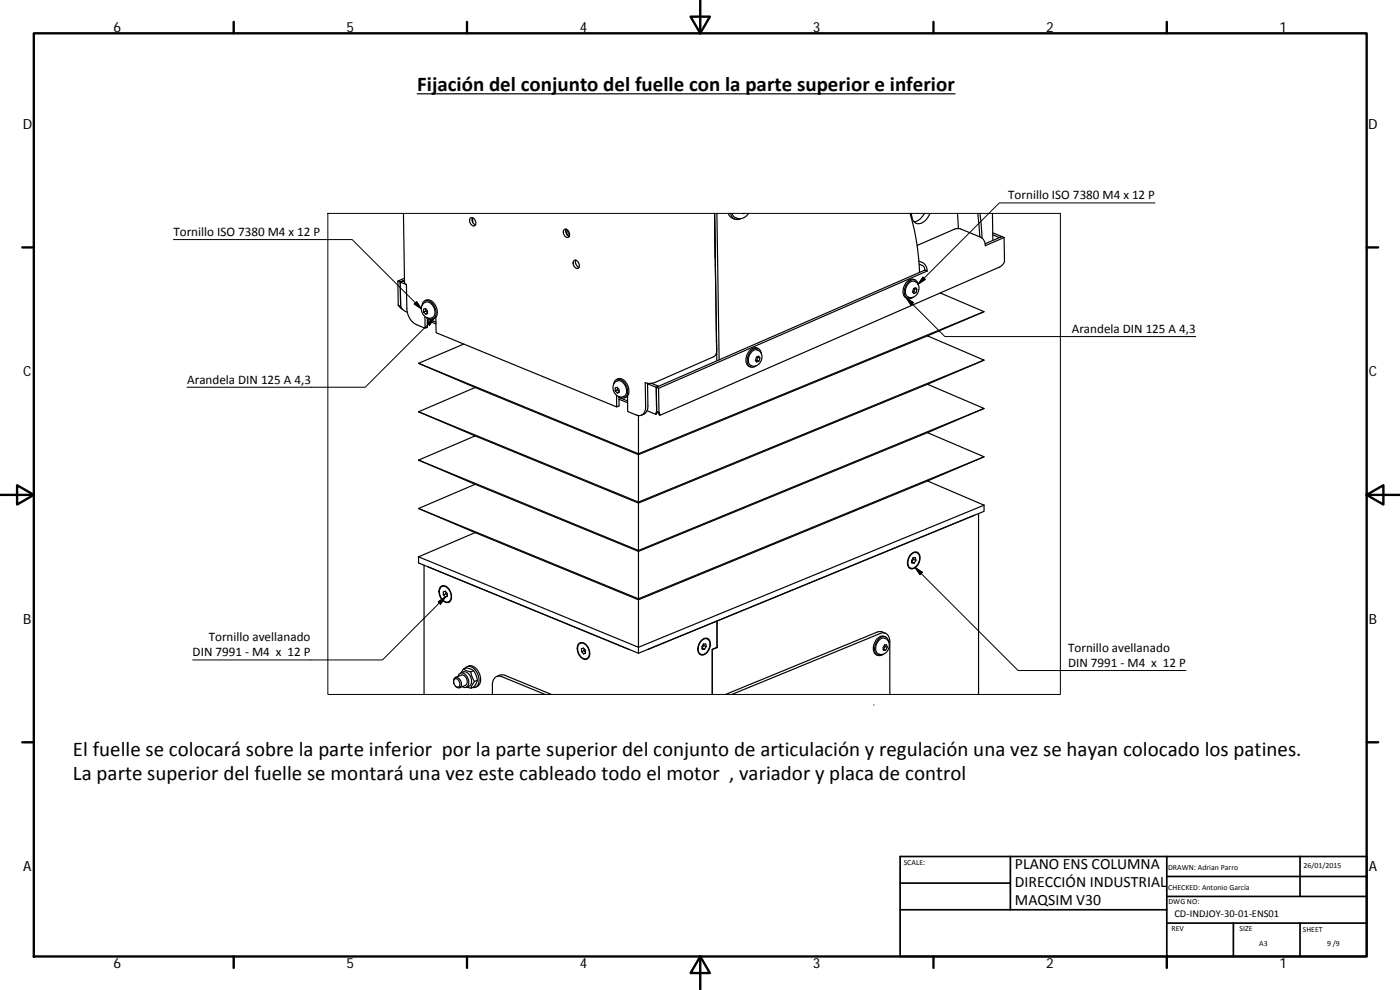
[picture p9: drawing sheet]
<svg xmlns="http://www.w3.org/2000/svg" width="420mm" height="297mm" viewBox="0 0 420 297" stroke-linecap="round" stroke-linejoin="round" font-family="sans-serif">
<g fill="none" stroke="#000" stroke-width=".36">
<path d="M125.2 28.2h161.4M121.1 64l.3 20.8 .6 .6M141.2 65.4a1.35 1.35 0 0 1 1.4 .8 1.35 1.35 0 0 1-.4 1.6 1.61 1.61 0 0 1-1-2.4zM141.7 65.3a1.76 1.76 0 0 0 1 2.2M141.8 65.3l.1 1.4M169.4 68.9a1.4 1.4 0 0 1 1.4 .7 1.4 1.4 0 0 1-.3 1.6 1.53 1.53 0 0 1-1.1-2.3zM169.9 68.7a1.77 1.77 0 0 0 .9 2.2M170 68.8a1.47 1.47 0 0 0 .9 2M170.4 69.1l.1 .7 .4 .5M172.3 78.1a1.41 1.41 0 0 1 1.4 .8 1.41 1.41 0 0 1-.3 1.6 1.53 1.53 0 0 1-1.1-2.4zM172.8 78a1.77 1.77 0 0 0 .9 2.2M214.4 64l.7 44.3"/>
<path d="M215.1 64l.7 44M218.6 64l.7 1.1 1.2 .7M219.3 64a1.95 1.95 0 0 0 2.9 1.6M223 64h.3M224.6 64a2.74 2.74 0 0 1-2.4 1.6 2.74 2.74 0 0 1-2.5-1.6M273.1 64a69.9 69.9 0 0 1 2.9 17.7M273.5 64a2.94 2.94 0 0 0 1.6 3.1 3.9 3.9 0 0 0 4-3.1M275.8 78.3l1 .5a2.89 2.89 0 0 1 1.4 2.5M275.8 79.2l1.3 .7 .4 1.1M277.4 64a4.1 4.1 0 0 1-3.1 2.5M287.3 64l.2 4.6M293.4 64l.6 7.1"/>
<path d="M294.1 64l.6 7.4M297.8 64l.2 8.1M297.9 69.8l2.8 1.2M297.9 70.5l2 .8 .8-.3M300.7 71l.6 .3M300.7 71l-5.1 2.2M301.3 71.3l-5.6 2.4a2.85 2.85 0 0 0-1.5-2.6l-6-2.5h-1l-12 5.1M301.3 71.3l.2 7.2-.6 1-.9 .6-101.9 44.5M119.4 84.3l.1 7.3M119.4 84.3l.7 .3M119.5 91.6l1.4 1.3M119.5 91.6l.7 .3"/>
<path d="M120.1 84.6l.1 7.3M120.2 91.9a2.77 2.77 0 0 0 2 1.8M121.4 83.5l-2 .8M121.4 84.6l-.6-.3-.7 .3 1.9 .8M121.4 84.1l-1.3 .5M122 85.4l.1 7.2a5.6 5.6 0 0 0 2.9 4.8l2.6 1.1-.1-3.5M126.7 91.7a1.66 1.66 0 0 1 1.4-1.6 1.66 1.66 0 0 1 1.8 1.1 3.1 3.1 0 0 1 .1 4.5l-.8 .1-.9-.4M127.1 92.7l.6-.1 .6 .6v.9l-.6 .2-.6-.7zM127.1 91a1.76 1.76 0 0 1 2.9 .8 2.38 2.38 0 0 1-.4 3.6 2.66 2.66 0 0 1-2.8-1.3 2.66 2.66 0 0 1 .3-3.1zM127.5 90.2a2.71 2.71 0 0 1 3.6 2.4 2.26 2.26 0 0 1-1.1 3.1M127.8 93.3l.5 .7-.6 .3M127.8 93.3l-.7 .3"/>
<path d="M127.8 92.6v.7M128.2 95.5l2.6 1.1M128.3 95.6v2.6l-.7 .3M128.3 96.1l2.5 1.1M130.8 95.2l.1 4.6 54.2 22.3-.1-3.5M272.7 85.1a1.91 1.91 0 0 1 2.5-.2 1.91 1.91 0 0 1 .4 2.5 2.2 2.2 0 0 1-3.6 1.2 3.3 3.3 0 0 1 .7-3.5zM273.9 87.7l.4-.2 .6 .3M274.2 86.6l.7-.3 .3 .6-.3 .9-.7 .3-.3-.6zM274.5 86.5l.1 .1M274.6 86.6l.6 .3M274.6 86.6l-.3 .9M274.6 84a2.41 2.41 0 0 0-3.2 1.7 2.6 2.6 0 0 0 1 3.9"/>
<path d="M275.6 85.4a1.67 1.67 0 0 0-1.4-1.5 1.67 1.67 0 0 0-1.9 1.1 3.1 3.1 0 0 0 0 4.5l.9 .1 .9-.4M277.5 81l-80.6 35.2 .2 7.3M277.5 81l.7 .3M278.2 81.3l-80.6 35.2M282.2 87.9l13.1 5.6-16.9 7.3 16.9 7.3-16.9 7.2 16.9 7.3-16.9 7.2 16.9 7.3-16.9 7.2 16.9 7.3M295.3 93.5l-103.7 42.6M125.6 109l66 27.1M125.6 109l17 7.3M139.2 103.2l-13.6 5.8M142.6 116.3l-17 7.2M142.6 116.3l49 20.1v-.3M184.2 115.3a1.58 1.58 0 0 1 1.1-1.5 1.58 1.58 0 0 1 1.8 .7 3.5 3.5 0 0 1 .6 4.7l-.7 .2-1.2-.4"/>
<path d="M184.6 116.4l.6-.2 .6 .7v.8l-.6 .2-.6-.7zM184.6 114.6a1.77 1.77 0 0 1 2.9 .9 2.41 2.41 0 0 1-.4 3.5 2.66 2.66 0 0 1-2.8-1.3 2.66 2.66 0 0 1 .3-3.1zM185 113.9a2.49 2.49 0 0 1 3.5 2 2.37 2.37 0 0 1-1 3.5M185.3 117l.5 .6M185.3 117l-.7 .2M185.3 116.2v.8M185.7 119.2l2.6 1.1M185.8 119.2v2.6l-.7 .3M185.8 119.8l2.6 1M185.8 117.7l-.6 .2M194.3 115l.1 6.8a2.54 2.54 0 0 1-1.9 2.8M194.3 115.2l2.6 1"/>
<path d="M195.5 115l2.1 .9-.7 .3M196.9 116.2l.2 7.3M196.9 116.2l.7 .3M197.6 116.5l.2 7.2M215 106h.1M215 101.7h.1M215 103.2h.1M215.1 104.7h.1M215.1 103.5h.1M215.1 103.8h.1M215.1 105.5a1.81 1.81 0 0 1-1 1.6l-17.6 7.7-1.3 .2-1.6-.2 .2 7.3a2.1 2.1 0 0 1-2.8 2.4l-2.6-1-.1-4.7M215.1 106.3l-.3 .1"/>
<path d="M225.8 105.4a1.91 1.91 0 0 1 2.3 .1 1.91 1.91 0 0 1 .5 2.3 2.23 2.23 0 0 1-1.5 1.8 2.23 2.23 0 0 1-2.3-.4 3.4 3.4 0 0 1 1-3.8zM226.8 108.2l.3-.1 .7 .3M227 107.2l.7-.4 .4 .7-.3 .9-.7 .2-.4-.5zM227.3 107l.2 .2M227.5 107.2l.6 .3M227.5 107.2l-.4 .9M227.5 104.6a2.74 2.74 0 0 0-3.5 2.4 2.31 2.31 0 0 0 1.2 3.1M228.5 106a1.67 1.67 0 0 0-1.5-1.5 1.67 1.67 0 0 0-1.8 1 3.2 3.2 0 0 0 0 4.6l.8 .1 .9-.5M278.4 100.8l-86.8 35.6v14.2M278.4 115.3l-86.8 35.6v14.3M295.3 108.1l-103.7 42.5M125.6 123.5l17 7.3"/>
<path d="M125.6 138l17 7.3M125.6 123.5l66 27.1M125.6 138l66 27.2M142.6 130.8l49 20.1v-.3M142.6 130.8l-17 7.2M191.6 124.7v11.4M194.2 123.2l2.6 1.1M197.1 123.5l.8 .7M197.1 123.5l.7 .2M197.1 123.5l-.3 .8M197.1 123.7l-.3 .6M197.2 123.6l-.2 .3"/>
<path d="M197.8 123.7l.3 .9-.3-.5M278.4 129.8l-86.8 35.6v14.3M295.3 122.6l-103.7 42.6M295.3 137.1l-103.7 42.6M125.6 152.6l17 7.2M125.6 152.6l66 27.1M142.6 145.3l49 20.1v-.2M142.6 159.8l49 20.2v-.3M142.6 145.3l-17 7.3M142.6 159.8l-17 7.3M278.4 144.3l-86.8 35.7v14.2l-66-27.1M292.5 154.6l-98.1 40.3"/>
<path d="M293.7 154.1v54.3M295.3 151.6v1.8l-103.7 42.6M295.3 151.6l-103.7 42.6v1.8M125.6 167.1v1.8l66 27.1M127.3 169.6v38.8M132.2 176a2.04 2.04 0 0 1 3 1.5 2.12 2.12 0 0 1-.9 3.3 3.2 3.2 0 0 1-2.1-4.8zM132.3 176.2a1.96 1.96 0 0 1 2.8 1.5 1.87 1.87 0 0 1-1 3 3.1 3.1 0 0 1-1.8-4.5zM132.8 175.9h-.1M133.1 178.5l.5 .6M133.1 178.5l-.1-.9 .6-.2 .6 .7v.8l-.6 .2M133.7 178.2l.5 .4M133.7 178.2l-.6 .3"/>
<path d="M133.8 177.6l-.1 .6M134.2 178.9l-.6 .2M273.2 170.4l.1 .1M273.5 166.4a1.42 1.42 0 0 1 1.8-.5 1.42 1.42 0 0 1 .7 1.8 2.67 2.67 0 0 1-2.7 2.8 2.72 2.72 0 0 1 .2-4.1zM273.5 166.2a1.5 1.5 0 0 1 2-.4 1.5 1.5 0 0 1 .6 1.9 2.85 2.85 0 0 1-2.8 2.9 2.75 2.75 0 0 1 0-4.2zM274 167.4l.2 .4M274.2 167.8l-.5 .9 .7 .2M274.2 167.8l.7 .3M274.9 168.1l-.5 .8M274.9 168.1l-.2-.8h-.6l-.5 .9 .1 .8 .7-.1M275.1 165.8h.1M134.7 180.5l-.1 .1"/>
<path d="M173.7 193.1a2.05 2.05 0 0 1 3 1.5 2.04 2.04 0 0 1-1.2 3.3 3.3 3.3 0 0 1-1.8-4.8zM173.8 193.2a1.95 1.95 0 0 1 2.8 1.5 1.87 1.87 0 0 1-1 3 3 3 0 0 1-1.8-4.5zM174.3 193h-.2M174.5 194.6l.6-.2 .6 .7v.9l-.6 .2-.6-.7zM175.2 195.2l.5 .5M175.2 195.2l-.7 .3M175.3 194.6l-.1 .6M176.2 197.6h-.1M210.2 196.3h.2M210.6 192a1.44 1.44 0 0 1 1.8-.4 1.44 1.44 0 0 1 .8 1.6 2.95 2.95 0 0 1-2.8 3.3 2.73 2.73 0 0 1 0-4.2zM210.6 192.2a1.38 1.38 0 0 1 1.7-.5 1.38 1.38 0 0 1 .8 1.6 2.64 2.64 0 0 1-2.8 3 2.79 2.79 0 0 1 .3-4.1zM211.1 193.3l.2 .4"/>
<path d="M211.3 193.7l-.6 .8 .7 .3M211.3 193.7l.7 .3M212 194l-.6 .8M212 194l-.2-.8h-.7l-.4 .8 .1 .8h.6M212.1 191.6l.2 .1M213.7 194.9h.1M213.8 194.9v13.5M215.1 194.2l.1 .1M215.2 194.3l-1.4 .6M215.2 194.2l-1.5 .6v13.6M215.2 186.3v8M263.8 192.2a1.85 1.85 0 0 1 2.3-.4 1.85 1.85 0 0 1 .7 2.3 2.27 2.27 0 0 1-1.3 2 2.27 2.27 0 0 1-2.4-.4 3.3 3.3 0 0 1 .7-3.5z"/>
<path d="M265.1 194.8h.1M265.2 194.8l.6 .3M265.5 193.5h.6l.2 .7-.5 .9h-.7l-.1-.8zM265.5 193.5l.2 .5M265.7 194l-.5 .8M265.7 194l.6 .2M265.7 191.1a2.52 2.52 0 0 0-3.4 2.1 2.42 2.42 0 0 0 1.2 3.4M265.7 190l-1.2-.5-1.2 .2-45.5 18.7M266.7 192.5a1.67 1.67 0 0 0-1.4-1.5 1.67 1.67 0 0 0-1.8 1 3.2 3.2 0 0 0-.1 4.6l.9 .1 .8-.4M136.1 204.5a1.01 1.01 0 0 1 .7-1.3 1.01 1.01 0 0 1 1.3 .8 1.34 1.34 0 0 1 .5 1.4 1.34 1.34 0 0 1-1.1 1l-.8-.6M136.4 203.8a1.4 1.4 0 0 1 1.5 .6 1.4 1.4 0 0 1-.1 1.6 1.36 1.36 0 0 1-1.4-.4 1.36 1.36 0 0 1-.2-1.4zM136.7 203.3l1.7-.7a1.82 1.82 0 0 1 1.7 1.1 1.82 1.82 0 0 1-.4 1.9l-1.8 .7"/>
<path d="M137.5 202.9a1.28 1.28 0 0 1 1.1-1 1.28 1.28 0 0 1 1.4 .8 2.29 2.29 0 0 1-.2 3.6l-1-.3M138.2 202l.8-.4a2.67 2.67 0 0 1 2.3 3.8l-.3 .4-1.1 .4M139.1 200.7l-.7 1.2M139.1 200.7l2.2 .9M139.1 200.7a2.25 2.25 0 0 1 2.1 0l.9 .5M139.5 200.6a1.99 1.99 0 0 1 3.3 .6 3.6 3.6 0 0 1 .1 4.9l-1.1 .2M140.1 206.1l1.2 .4M140.2 200a2.72 2.72 0 0 1 3.7 2.1 2.85 2.85 0 0 1-1.2 4.1M141.3 201.6l.4 1.5 .7 1.4M142.1 201.2l.8 1.4 .4 1.5M142.1 201.2l-.8 .4M142.4 204.5l-1.1 2"/>
<path d="M143.3 204.1l-.9 .4M143.3 204.1l-1.1 2-.9 .4M147.8 208.4v-2.9a2.13 2.13 0 0 1 2.8-2.5l13 5.4M149.1 203l1.2-.5h.9l14.3 5.9M219.6 208.4l44.6-18.3a2.01 2.01 0 0 1 2.8 2v16.3M262.2 211.5h.1"/>
</g>
<g fill="#000">
<circle cx="214.7" cy="79.4" r=".18"/>
<circle cx="215" cy="98.6" r=".18"/>
<circle cx="215" cy="102.4" r=".18"/>
<circle cx="215" cy="102" r=".18"/>
<circle cx="215.1" cy="104.4" r=".18"/>
<circle cx="273.7" cy="168.7" r=".18"/>
<circle cx="210.7" cy="194.5" r=".18"/>
</g>
<g fill="none" stroke="#000" stroke-width=".71">
<path d="M10.1 10h400.1v277h-400.1zM70.1 6.6v3.4M140.2 6.6v3.4M207.3 5h5.8l-2.9 5zM210.2 0v10M280.2 6.6v3.4M350.2 6.6v3.4M6.7 74.2h3.4M410.2 74.2h3.4M.2 148.5h9.9M5.1 145.6l5 2.9-5 2.9zM410.2 148.5l5-2.9v5.8z"/>
<path d="M410.2 148.5h9.9M6.7 222.7h3.4M410.2 222.7h3.4M70.1 287v3.4M140.2 287v3.4M210.2 287l2.9 5h-5.8zM210.2 287v10M280.2 287v3.4M350.2 287v3.4"/>
</g>
<path d="M270.1 257h140.1v30h-140.1zM303.2 257v16M350.2 257v30M390.2 257v12M270.1 265h33.1M270.1 273h80.1M350.2 277h60M350.2 269h60M350.2 263h60M370.2 277v10M390.2 277v10" fill="none" stroke="#000" stroke-width=".51"/>
<g fill="none" stroke="#000" stroke-width=".3">
<path d="M52 71.9h53.7l20.8 20.7M98.4 64h219.8v144.4h-219.8zM346.7 60.9h-46.8l-24.3 24.4M124.3 91.2l.7-.7 1.5 2.1zM128.2 96.9l2.1-1.4-1.4 2.1zM130.3 95.5l-20.7 20.7h-53.5M272 89.4l11.6 11.6h75.3M272 89.4l2.1 1.4-.7 .7zM277 83.2l.7 .6-2.1 1.5zM133.6 179.1l-18.8 18.9h-57M274.7 170.3l30.9 30.9h50.3M274.7 170.3l2.1 1.4-.7 .7z"/>
<path d="M131.5 180.6l2.1-1.5-1.4 2.2z"/>
</g>
<path d="M124.3 91.2l.7-.7 1.5 2.1zM128.2 96.9l2.1-1.4-1.4 2.1zM272 89.4l2.1 1.4-.7 .7zM277 83.2l.7 .6-2.1 1.5zM274.7 170.3l2.1 1.4-.7 .7zM131.5 180.6l2.1-1.5-1.4 2.2z" fill="#000" stroke="#000" stroke-width=".3"/>
<g font-size="6.3">
<text x="125.2" y="27.3">Fijación del conjunto del fuelle con la parte superior e inferior</text>
<text x="21.9" y="226.9">El fuelle se colocará sobre la parte inferior por la parte superior del conjunto de articulación y regulación una vez se hayan colocado los patines.</text>
<text x="21.9" y="234.1">La parte superior del fuelle se montará una vez este cableado todo el motor , variador y placa de control</text>
</g>
<g font-size="4.7">
<text x="304.6" y="260.9">PLANO ENS COLUMNA</text>
<text x="304.6" y="266.3">DIRECCIÓN INDUSTRIAL</text>
<text x="304.6" y="271.7">MAQSIM V30</text>
</g>
<g font-size="4.2">
<text x="34" y="9.6">6</text>
<text x="104" y="9.6">5</text>
<text x="174" y="9.6">4</text>
<text x="244" y="9.6">3</text>
<text x="314" y="9.6">2</text>
<text x="384" y="9.6">1</text>
<text x="6.8" y="38.7">D</text>
<text x="410.6" y="38.7">D</text>
<text x="7" y="112.9">C</text>
<text x="410.8" y="112.9">C</text>
<text x="7" y="187.1">B</text>
<text x="410.8" y="187.1">B</text>
<text x="7" y="261.3">A</text>
<text x="410.8" y="261.3">A</text>
<text x="34" y="290.4">6</text>
<text x="104" y="290.4">5</text>
<text x="174" y="290.4">4</text>
<text x="244" y="290.4">3</text>
<text x="314" y="290.4">2</text>
<text x="384" y="290.4">1</text>
</g>
<g font-size="3.9">
<text x="302.6" y="59.8">Tornillo ISO 7380 M4 x 12 P</text>
<text x="52.1" y="70.8">Tornillo ISO 7380 M4 x 12 P</text>
<text x="321.7" y="99.9">Arandela DIN 125 A 4,3</text>
<text x="56.2" y="115.1">Arandela DIN 125 A 4,3</text>
<text x="57.8" y="196.9">DIN 7991 ‐ M4 x 12 P</text>
<text x="62.6" y="192.4">Tornillo avellanado</text>
<text x="320.6" y="195.6">Tornillo avellanado</text>
<text x="320.6" y="200.1">DIN 7991 ‐ M4 x 12 P</text>
</g>
<text font-size="3.1" x="352.5" y="275.2">CD‐INDJOY‐30‐01‐ENS01</text>
<g font-size="2.4">
<text x="271.2" y="259.7">SCALE:</text>
<text x="350.6" y="260.9">DRAWN: Adrian Parro</text>
<text x="391.2" y="260.6">26/01/2015</text>
<text x="350.6" y="267">CHECKED: Antonio García</text>
<text x="350.7" y="271.4">DWG NO:</text>
<text x="351.6" y="279.3">REV</text>
<text x="372" y="279.4">SIZE</text>
<text x="391" y="279.6">SHEET</text>
<text x="377.9" y="283.8">A3</text>
<text x="398.3" y="283.8">9 /9</text>
</g>
</svg>
